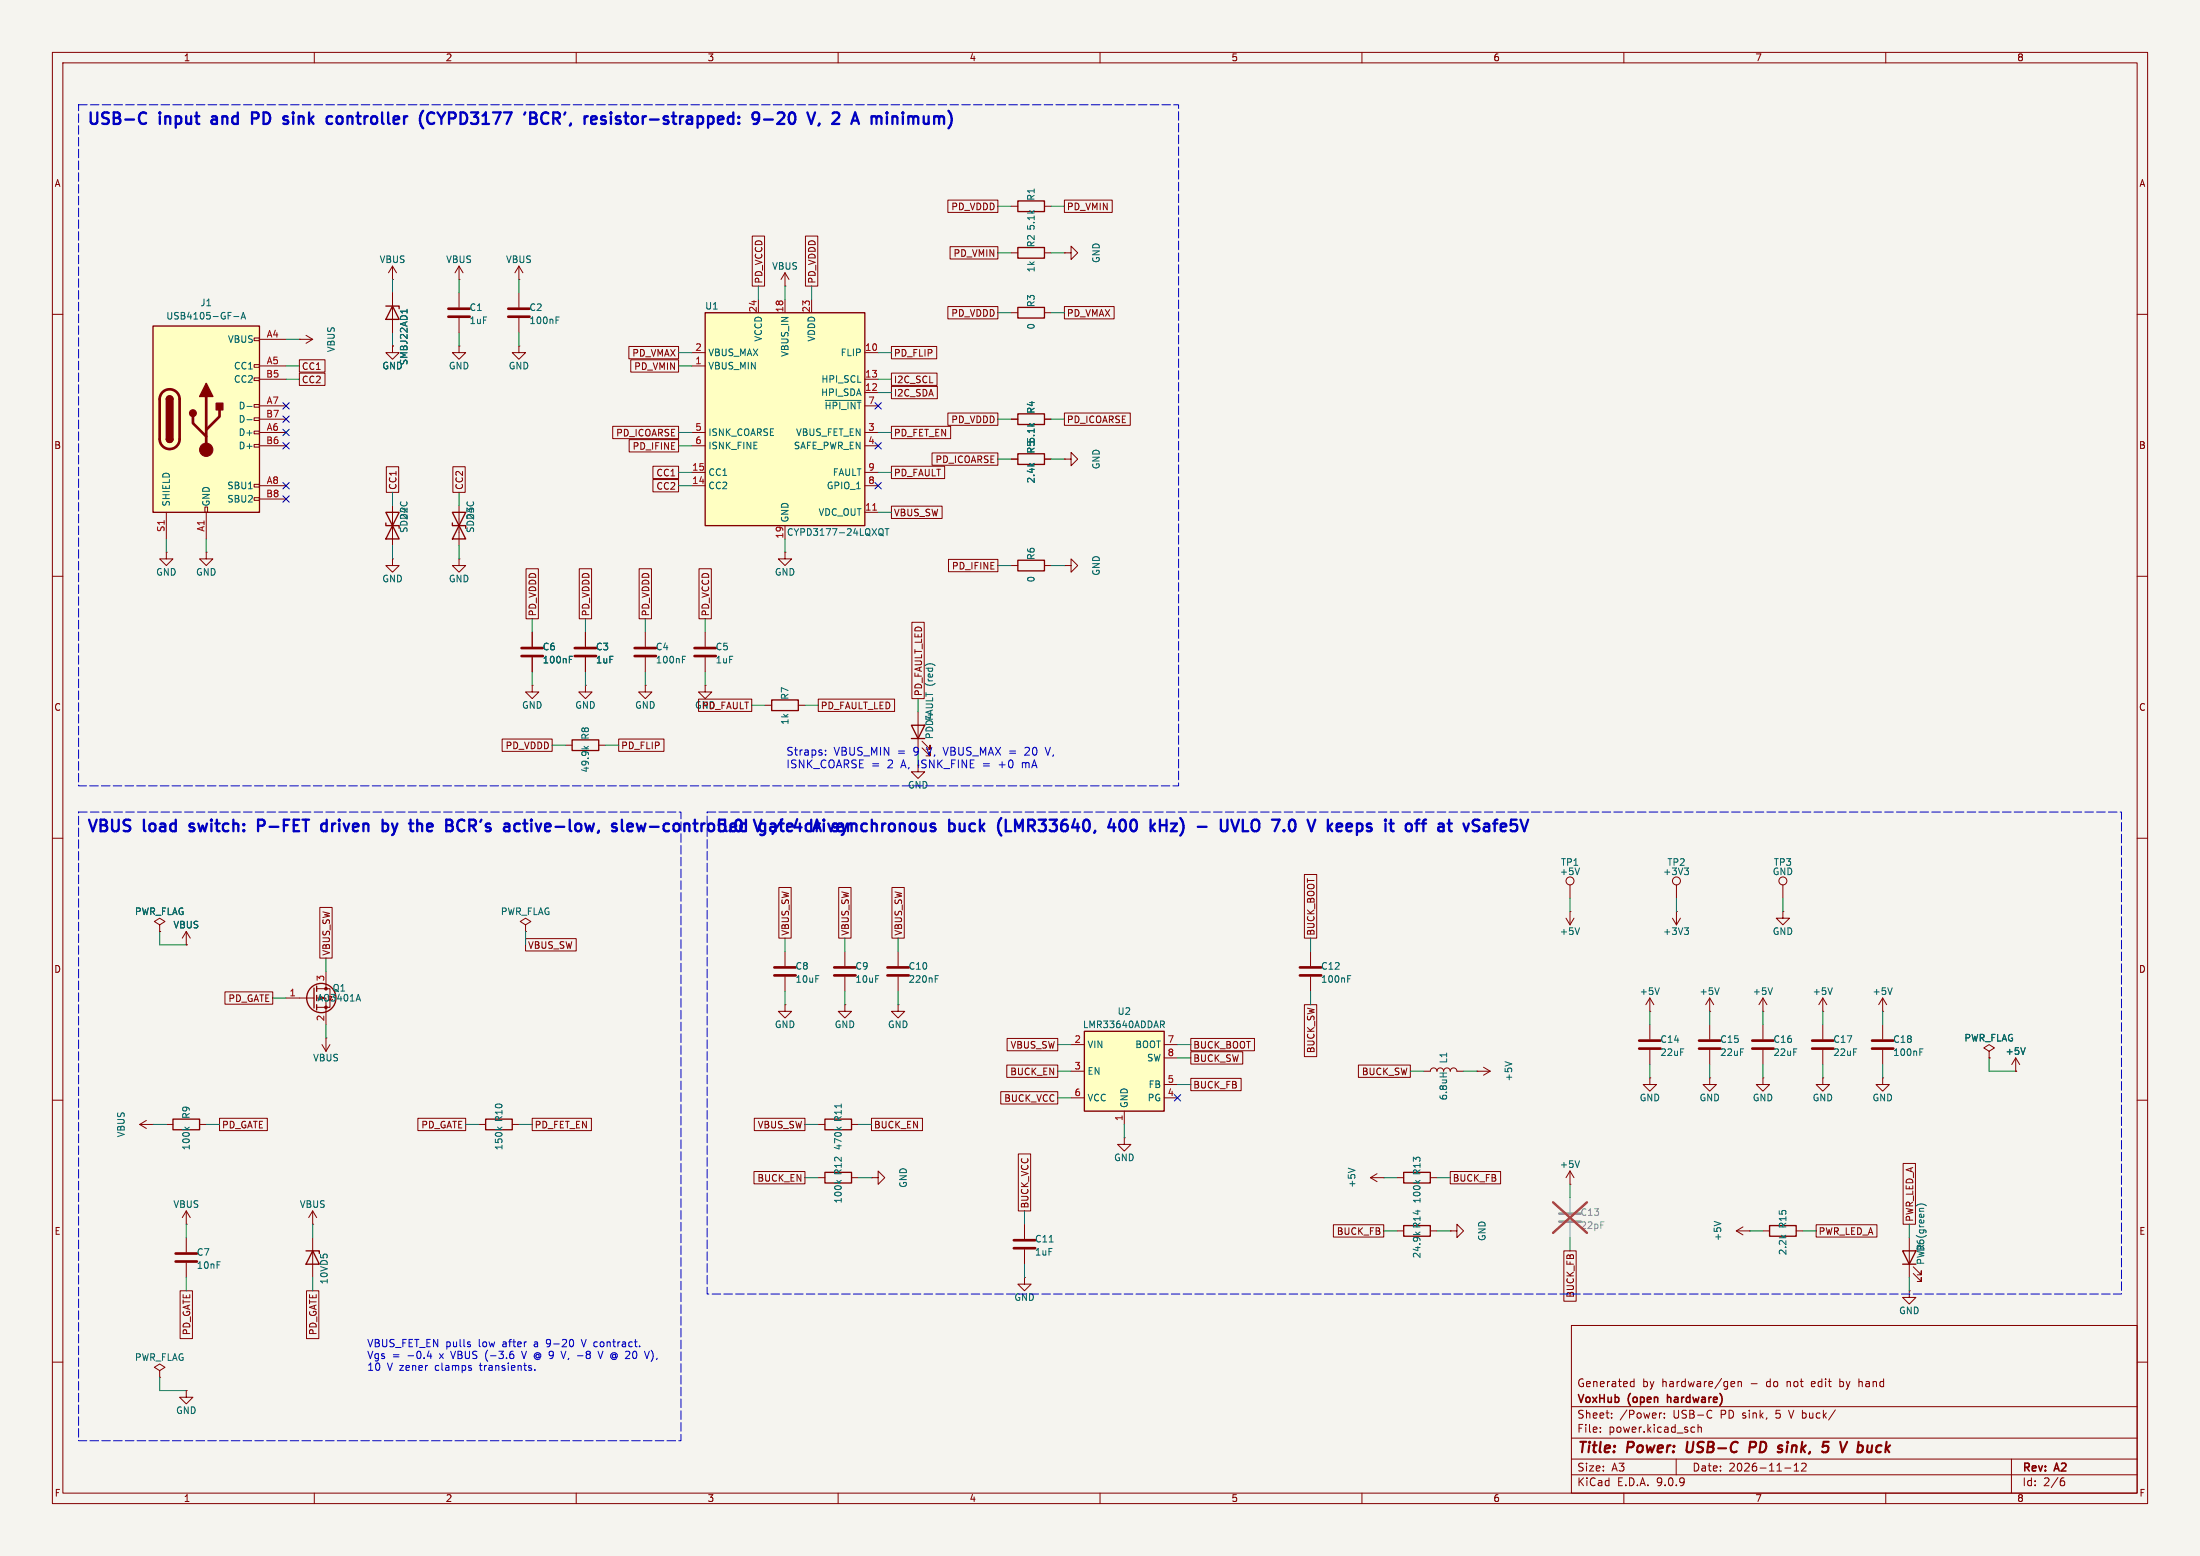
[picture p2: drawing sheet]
<svg xmlns="http://www.w3.org/2000/svg" width="420mm" height="297mm" viewBox="0 0 420 297" stroke-linecap="round" stroke-linejoin="round" font-family="sans-serif">
<path d="M0 0h420v297h-420z" fill="#f5f4ef" stroke="#f5f4ef" stroke-width=".19"/>
<g fill="none" stroke="#840000" stroke-width=".19">
<path d="M10 10h400v277h-400zM12 12h396v273h-396zM60 10v2M110 10v2M160 10v2M210 10v2M260 10v2M310 10v2M360 10v2M10 60h2M408 60h2M74.9 96.5v7.6"/>
<path d="M10 110h2M408 110h2M10 160h2M408 160h2M10 210h2M408 210h2M300 253h108v32h-108zM10 260h2M300 278.5h108M300 274.5h108M300 268.5h108M305.5 273.2v.2"/>
<path d="M305.5 272.5v.1M307.7 270.5v.2M307.7 269.8v.1M311.4 264.6h.5M311.4 263.8h.5M311.9 263.2v1.5M317.2 269.7l-.3 .1-.1 .2M317.7 270.5v.2M317.7 269.8v.1M320 278.5v3M323.1 272.4l.4 .1M323.5 273.3l-.4 .1"/>
<path d="M324.2 272.5l.2-.1 .3 .1 .1 .9M324.2 271.9v1.5M326.8 270.5l-.3 .2M330.7 263.7l.4 .1 .1 .2-.8 .2M331.1 264.6l-.4 .1M331.8 263.8l.2-.1 .4 .1v.9M331.8 263.7v1M341.4 269.2l.5 1.5M342.5 279.7l.4-.4v1.5M344.2 279.3l-.3 .1M344.5 279.3l.3 .3-.1 .3-.8 .9h.9M351.2 263.2v1.5"/>
<path d="M351.2 264.6l.2 .1M351.4 263.7l-.2 .1M354.9 263.2v1.5M355.1 263.7l-.2 .1M384 278.5v6.5M408 260h2M60 285v2M110 285v2M160 285v2M210 285v2M260 285v2M300 281.5h108"/>
<path d="M310 285v2M340.7 280.2h1.2M342.5 280.8h.9M360 285v2M393.6 282.7h.4l.2 .2-.1 .5-.5 .2M394 282.1l-.4 .1"/>
</g>
<path d="M322.2 275.2l-.2 1.6 .3 .4M334.9 275.2h-.7l-.3 2M335 276.2l-1 .1M341.2 275.9l-.2 1.3M354.6 277.1l.5 .1M354.8 275.2l-.2 2M354.9 275.9l-.2 .1" fill="none" stroke="#840000" stroke-width=".4"/>
<path d="M318.3 266.2v1.5M318.4 266.8h-.1" fill="none" stroke="#840000" stroke-width=".3"/>
<path d="M73.7 97.8h2.5l-2.5 5.1h2.5zM73.7 99.8v.5h2.5v.5" fill="none" stroke="#840000" stroke-width=".25"/>
<path d="M134.6 59.7h30.5v40.6h-30.5z" fill="#ffffc2"/>
<g fill="none" stroke="#840000" stroke-width=".25">
<path d="M194.3 38.4h5.1v2h-5.1zM73.7 58.4h2.5v.5M74.9 58.4l1.3 2.6h-2.5zM134.6 59.7h30.5v40.6h-30.5zM194.3 47.2h5.1v2.1h-5.1zM194.3 58.7h5.1v2h-5.1zM194.3 79h5.1v2h-5.1zM86.4 97.8h2.5l-2.5 5.1h2.5zM86.4 99.8v.5h2.5v.5M194.3 86.6h5.1v2h-5.1zM194.3 106.9h5.1v2.1h-5.1zM147.3 133.6h5.1v2h-5.1z"/>
<path d="M109.2 141.2h5.1v2.1h-5.1zM59.9 188.6v3.8M60.5 188.2v1M60.5 191.8v1M33 213.6h5.1v2h-5.1zM92.7 213.6h5.1v2h-5.1zM157.5 213.6h5.1v2h-5.1zM58.4 238.8h2.6v.5M59.7 238.8l1.3 2.5h-2.6zM157.5 223.8h5.1v2h-5.1z"/>
<circle cx="61.3" cy="190.5" r="2.79"/>
</g>
<g fill="none" stroke="#840000" stroke-width=".19">
<path d="M193 39.4h1.3M199.4 39.4h1.3M74.9 53.3h.1M74.9 50.8l-.7 1.3M74.9 50.8l.8 1.3M74.9 50.8v2.5M74.9 55.9v7.6M87.6 53.3h.1M87.6 50.8l-.7 1.3M87.6 50.8l.8 1.3M87.6 50.8v2.5M87.6 55.9v2.8"/>
<path d="M99.1 53.3h.1M99.1 50.8v2.5M99.1 55.9v2.8M99.1 50.8l-.8 1.3M99.1 50.8l.7 1.3M144.8 57.2v2.5M149.9 54.6h.1M149.9 52.1v2.5M149.9 57.2v2.5M149.9 52.1l-.8 1.2M149.9 52.1l.7 1.2M154.9 57.2v2.5"/>
<path d="M193 48.3h1.3M193 59.7h1.3M199.4 48.3h1.3M199.4 59.7h1.3M203.2 48.3h1.3v-1.3l1.2 1.3-1.2 1.2v-1.2M203.2 48.3h.1M57.1 64.8h.1M57.1 64.8h2.6M58.4 64l1.3 .8M59.7 64.8l-1.3 .7M74.9 66v1.3h1.3l-1.3 1.3-1.2-1.3h1.2M74.9 66h.1"/>
<path d="M87.6 66v1.3h1.3l-1.3 1.3-1.2-1.3h1.2M87.6 66h.1M87.6 60.7v2.8M99.1 66v1.3h1.2l-1.2 1.3-1.3-1.3h1.3M99.1 66h.1M99.1 60.7v2.8M132.1 67.3h2.5M132.1 69.9h2.5M165.1 67.3h2.5M165.1 72.4h2.5M165.1 74.9h2.5M165.1 77.5h2.5"/>
<path d="M87.6 96.5v7.6M132.1 82.6h2.5M132.1 85.1h2.5M132.1 90.2h2.5M132.1 92.7h2.5M165.1 82.6h2.5M165.1 85.1h2.5M165.1 90.2h2.5M165.1 92.7h2.5M165.1 97.8h2.5M193 87.6h1.3M193 80h1.3"/>
<path d="M199.4 87.6h1.3M199.4 80h1.3M203.2 87.6h1.3v-1.2l1.2 1.2-1.2 1.3v-1.3M203.2 87.6h.1M39.4 105.4v1.3h1.2l-1.2 1.3-1.3-1.3h1.3M39.4 105.4h.1M74.9 106.7v1.3h1.3l-1.3 1.2-1.2-1.2h1.2M74.9 106.7h.1M87.6 106.7v1.3h1.3l-1.3 1.2-1.2-1.2h1.2M87.6 106.7h.1M149.9 105.4v1.3h1.2l-1.2 1.3-1.3-1.3h1.3M149.9 105.4h.1"/>
<path d="M149.9 100.3v2.6M193 108h1.3M199.4 108h1.3M203.2 108h1.3v-1.3l1.2 1.3-1.2 1.2v-1.2M203.2 108h.1M101.6 130.8v1.3h1.3l-1.3 1.3-1.3-1.3h1.3M101.6 130.8h.1M101.6 120.7v2.7M101.6 125.5v2.8M111.8 130.8v1.3h1.2l-1.2 1.3-1.3-1.3h1.3M111.8 130.8h.1M111.8 120.7v2.7"/>
<path d="M111.8 125.5v2.8M123.2 130.8v1.3h1.3l-1.3 1.3-1.3-1.3h1.3M123.2 130.8h.1M123.2 120.7v2.7M123.2 125.5v2.8M134.6 130.8v1.3h1.3l-1.3 1.3-1.3-1.3h1.3M134.6 130.8h.1M134.6 120.7v2.7M134.6 125.5v2.8M146 134.6h1.3M152.4 134.6h1.3M107.9 142.2h1.3"/>
<path d="M114.3 142.2h1.3M175.3 146.1v1.2h1.2l-1.2 1.3-1.3-1.3h1.3M30.5 176.5l1-.6-1-.6-1 .6 1 .6v1.3M30.5 177.8h.1M35.6 177.8l-.8 1.3M35.6 177.8l.7 1.3M35.6 177.8v2.5M100.3 176.5l1-.6-1-.6-1 .6 1 .6v1.3M100.3 177.8h.1M35.6 180.3h.1M54.6 190.5h5.3M60.5 188.7h2.5v3.6h-2.5"/>
<path d="M60.5 190.5h1.7v5.1M61.5 199.4l.7 1.3M62.2 198.1h.1M62.2 185.4v3.3M62.2 198.1v2.6M63 199.4l-.8 1.3M326.4 193h.1M326.4 190.5v2.5M326.4 195.6v2.8M326.4 190.5l-.8 1.3M326.4 190.5l.8 1.3M336.5 193h.1"/>
<path d="M336.5 190.5l-.7 1.3M336.5 190.5l.8 1.3M336.5 190.5v2.5M26.7 214.6h2.5M26.7 214.6l1.2 .8M27.9 213.9l-1.2 .7M29.2 214.6h.1M31.7 214.6h1.3M38.1 214.6h1.3M91.4 214.6h1.3M97.8 214.6h1.3M156.2 214.6h1.3"/>
<path d="M162.6 214.6h1.2M326.4 205.7v1.3h1.3l-1.3 1.3-1.3-1.3h1.3M326.4 205.7h.1M326.4 200.4v2.8M359.4 205.7v1.3h1.3l-1.3 1.3-1.3-1.3h1.3M359.4 205.7h.1M35.6 236.2v2.8M59.7 233.7h.1M59.7 231.1v2.6M59.7 236.2v7.6M59.7 231.1l-.8 1.3M59.7 231.1l.8 1.3"/>
<path d="M156.2 224.8h1.3M162.6 224.8h1.2M35.6 241v2.8M35.6 265.4v1.3h1.2l-1.2 1.3-1.3-1.3h1.3M35.6 265.4h.1"/>
</g>
<g fill="none" stroke="#006464" stroke-width=".19">
<path d="M106.2 61.1h.4M106.2 60.5h.6M157.5 76.4h6.9M168 101.9l.7 .4M168.1 100.9a.43 .43 0 0 1 .5 .4v.5a.43 .43 0 0 1-.5 .4M169 100.9h.7M169.3 100.9v1.3M108.7 125.9h.4M108.7 125.3h.6M130.3 125.9h.4M130.3 125.3h.6M111.5 142.5l.5 .4"/>
<path d="M112.3 142.5l-.4 .3M68.4 189.8l.4 1.3M328.2 188.5l-.4 1.3M338.4 188.5l-.5 1.3M35.3 215.1l.5 .5M36.1 215.1l-.4 .4M95 215.1l.5 .5M95.8 215.1l-.5 .4M159.8 215.1l.4 .5M160.6 210.7v.8M160.6 215.1l-.5 .4M159.8 225.3l.4 .5"/>
<path d="M160.6 225.3l-.5 .4"/>
</g>
<path d="M166.6 97.4h.7" fill="none" stroke="#a90000" stroke-width=".19"/>
<g fill="none" stroke="#840000" stroke-width=".51">
<path d="M85.6 58.9h4.1M97 58.9h4.1M85.6 60.5h4.1M97 60.5h4.1M99.6 123.7h4M99.6 125.2h4M109.7 123.7h4.1M109.7 125.2h4.1M121.2 123.7h4M121.2 125.2h4M132.6 123.7h4.1M132.6 125.2h4.1"/>
<path d="M324.4 198.6h4M324.4 200.2h4M33.5 239.3h4.1M33.5 240.8h4.1"/>
</g>
<g fill="#840000" stroke="#840000" stroke-width=".19">
<circle cx="62.2" cy="188.7" r=".25"/>
<circle cx="62.2" cy="192.3" r=".25"/>
</g>
<path d="M29.2 62.2h20.3v35.6h-20.3z" fill="#ffffc2"/>
<g fill="none" stroke="#840000" stroke-width=".19">
<path d="M48.5 64.5h1v.5h-1zM48.5 69.6h1v.5h-1zM48.5 72.1h1v.5h-1zM48.5 77.2h1v.5h-1zM48.5 79.8h1v.5h-1zM49.5 64.8h5.1M49.5 69.9h5.1M49.5 72.4h5.1M49.5 77.5h5.1M31.7 97.8v5.1M39.1 96.8h.5v1h-.5zM39.4 97.8v5.1"/>
<path d="M48.5 82.3h1v.5h-1zM48.5 84.8h1v.5h-1zM48.5 92.5h1v.5h-1zM48.5 95h1v.5h-1zM49.5 80h5.1M49.5 82.6h5.1M49.5 85.1h5.1M49.5 92.7h5.1M49.5 95.3h5.1M31.7 105.4v1.3h1.3l-1.3 1.3-1.2-1.3h1.2M31.7 105.4h.1M175.3 135.9v7.6"/>
<path d="M176 142.7l1.5 1.6v-.8v.8h-.7M176 141.5l1.5 1.5v-.8v.8h-.7M299 175.3l.7 1.2M299.7 174h.1M299.7 174v2.5M300.5 175.3l-.8 1.2M340.4 174v1.3h1.2l-1.2 1.2-1.3-1.2h1.3M340.4 174h.1M340.4 168.9v2.6M149.9 191.8v1.2h1.2l-1.2 1.3-1.3-1.3h1.3M149.9 191.8h.1M149.9 181.6v2.8"/>
<path d="M149.9 186.4v2.8M161.3 191.8v1.2h1.3l-1.3 1.3-1.3-1.3h1.3M161.3 191.8h.1M161.3 181.6v2.8M161.3 186.4v2.8M171.4 191.8v1.2h1.3l-1.3 1.3-1.2-1.3h1.2M171.4 191.8h.1M250.2 181.6v2.8M250.2 186.4v2.8M359.4 193h.1M359.4 190.5l-.8 1.3M359.4 190.5l.8 1.3"/>
<path d="M359.4 190.5v2.5M359.4 195.6v2.8M214.6 217.2v1.2h1.3l-1.3 1.3-1.2-1.3h1.2M214.6 217.2h.1M271.8 204.5h1.2a.64 .64 0 0 1 .7-.7 .64 .64 0 0 1 .6 .7 .64 .64 0 0 1 .7-.7 .64 .64 0 0 1 .6 .7 .64 .64 0 0 1 .6-.7 .64 .64 0 0 1 .7 .7 .64 .64 0 0 1 .6-.7 .64 .64 0 0 1 .6 .7h1.3M281.9 204.5h.1M281.9 204.5h2.6M283.2 203.7l1.3 .8M284.5 204.5l-1.3 .7M359.4 200.4v2.8M379.7 200.7l1-.7-1-.6-1 .6 1 .7v1.2M379.7 201.9h.1"/>
<path d="M384.8 204.5h.1M384.8 201.9l-.8 1.3M384.8 201.9l.8 1.3M384.8 201.9v2.6M35.6 233.7h.1M35.6 231.1l-.8 1.3M35.6 231.1l.7 1.3M35.6 231.1v2.6M261.6 224.8h2.6M261.6 224.8l1.3 .8M262.9 224l-1.3 .8M264.2 224.8h.1"/>
<path d="M266.7 224.8h1.3M266.7 234.9h1.3M273 224.8h1.3M273 234.9h1.3M30.5 261.6l1-.6-1-.7-1 .7 1 .6v1.3M30.5 262.9h.1"/>
<circle cx="340.4" cy="168.1" r=".76"/>
</g>
<path d="M29.2 62.2h20.3v35.6h-20.3zM31.7 76.2a.64 .64 0 0 1 .7-.6 .64 .64 0 0 1 .6 .6M31.7 83.8a.64 .64 0 0 0 .7 .7 .64 .64 0 0 0 .6-.7M174 138.4h2.5l-1.2 2.6zM174 141h2.5M268 223.8h5v2h-5zM268 233.9h5v2.1h-5z" fill="none" stroke="#840000" stroke-width=".25"/>
<path d="M31 74.9a1.9 1.9 0 0 1 2.1-.5 1.9 1.9 0 0 1 1.2 1.8v7.6a1.91 1.91 0 0 1-1.9 1.9 1.91 1.91 0 0 1-1.9-1.9v-7.7l.2-.7zM36.8 79.5v1.3l2.6 2.5M39.4 75.7v10.2M41.9 78.2v1.3l-2.5 2.5M147.8 184.7h4.1M147.8 186.2h4.1M159.3 184.7h4M159.3 186.2h4M248.2 184.7h4M248.2 186.2h4M357.4 198.6h4M357.4 200.2h4" fill="none" stroke="#840000" stroke-width=".51"/>
<g fill="#840000" stroke="#840000" stroke-width=".25">
<path d="M31.7 76.2h1.3v7.6h-1.3z"/>
<path d="M31.9 75.8a.64 .64 0 0 1 .7-.2 .64 .64 0 0 1 .4 .6h-1.3z"/>
<path d="M31.7 83.8h1.3a.64 .64 0 0 1-.6 .7 .64 .64 0 0 1-.7-.7z"/>
<path d="M39.4 73.2l1.2 2.5h-2.5z"/>
<path d="M41.3 77h1.2v1.2h-1.2z"/>
<circle cx="36.8" cy="78.9" r=".63"/>
</g>
<circle cx="39.4" cy="85.9" r="1.27" fill="#840000" stroke="#840000" stroke-width=".19"/>
<g fill="none" stroke="#006464" stroke-width=".19">
<path d="M44.6 60.4h1M46 60.9l.4-1.3 .5 1.3M46.1 60.5h.6M47.1 77.6h1M47.1 80.1h1M301.5 177.1l-.4 1.3M257.3 186.8h.4M257.3 186.2h.6M361.2 188.5l-.4 1.3M386.6 200l-.4 1.2M274.9 204.8h1.3M275.5 204.8v.7"/>
<path d="M287.3 202.7l1.3 .4M366.5 200.8h.4M366.5 200.2h.6M257.4 223l1.3 .4M270.2 225.3l.5 .5M270.2 235.2l.5 .4M271.1 225.3l-.5 .4M271.1 235.2l-.5 .3"/>
</g>
<path d="M297.7 231.6h4.1M297.7 233.2h4.1" fill="none" stroke="#9c9b98" stroke-width=".51"/>
<path d="M299.7 228.6v2.8M299.7 233.4v2.8" fill="none" stroke="#9c9b98" stroke-width=".19"/>
<path d="M296.5 229.5l6.5 5.8M303 229.5l-6.5 5.8" fill="none" stroke="#e12e31" stroke-width=".46"/>
<path d="M207 196.9h15.2v15.2h-15.2z" fill="#ffffc2"/>
<path d="M207 196.9h15.2v15.2h-15.2zM337.8 233.9h5.1v2.1h-5.1zM363.2 238.8h2.6l-1.3 2.5zM363.2 241.3h2.6" fill="none" stroke="#840000" stroke-width=".25"/>
<g fill="none" stroke="#840000" stroke-width=".19">
<path d="M181 38.2h9.5v2.3h-9.5zM203.2 38.2h9.1v2.3h-9.1zM74.9 55.9v2.5M143.6 45.1h2.4v9.5h-2.4zM153.8 45.1h2.3v9.5h-2.3zM181 58.5h9.5v2.4h-9.5zM181.4 47.1h9.1v2.3h-9.1zM203.2 58.5h9.5v2.4h-9.5zM57.1 71.2h4.9v2.4h-4.9zM57.1 68.7h4.9v2.3h-4.9zM74.9 66h.1M74.9 61v2.5"/>
<path d="M120.1 66.1h9.4v2.4h-9.4zM120.4 68.7h9.1v2.3h-9.1zM170.2 66.1h8.6v2.4h-8.6zM170.2 71.2h8.7v2.4h-8.7zM170.2 73.8h8.7v2.3h-8.7zM181 78.8h9.5v2.4h-9.5zM203.2 78.8h12.6v2.4h-12.6zM73.8 89.1h2.3v4.9h-2.3zM86.5 89.1h2.3v4.9h-2.3zM117 81.4h12.5v2.3h-12.5zM120.1 83.9h9.4v2.4h-9.4zM124.6 89h4.9v2.3h-4.9z"/>
<path d="M124.6 91.5h4.9v2.4h-4.9zM170.2 96.6h9.7v2.4h-9.7zM170.2 89h10.1v2.3h-10.1zM170.2 81.4h11.3v2.3h-11.3zM177.9 86.5h12.6v2.3h-12.6zM193 87.6h1.3M193 80h1.3M199.4 87.6h1.3M199.4 80h1.3M100.4 108.6h2.4v9.5h-2.4zM110.6 108.6h2.3v9.5h-2.3zM122 108.6h2.4v9.5h-2.4z"/>
<path d="M133.4 108.6h2.4v9.5h-2.4zM174.1 118.8h2.3v14.6h-2.3zM181.1 106.8h9.4v2.3h-9.4zM101.6 120.7v2.7M101.6 125.5v2.8M111.8 120.7v2.7M111.8 125.5v2.8M133.4 133.4h10.1v2.4h-10.1zM156.2 133.4h14.6v2.4h-14.6zM95.9 141.1h9.5v2.3h-9.5zM118.1 141.1h8.7v2.3h-8.7zM30.5 177.8h.1"/>
<path d="M61.1 173.2h2.3v9.7h-2.3zM100.3 179.2h9.7v2.3h-9.7zM148.7 169.4h2.3v9.7h-2.3zM160.1 169.4h2.4v9.7h-2.4zM170.3 169.4h2.3v9.7h-2.3zM249 166.9h2.4v12.2h-2.4zM299.7 168.9v2.6M319.3 175.3l.7 1.2M320 174h.1M320 168.9v2.6M320 174v2.5M320.8 175.3l-.8 1.2"/>
<path d="M35.6 180.3h.1M42.9 189.3h9.2v2.4h-9.2zM171.4 181.6v2.8M171.4 186.4v2.8M192.3 198.2h9.6v2.4h-9.6zM204.5 199.4h2.5M222.2 199.4h2.6M227.3 198.2h12.2v2.4h-12.2zM249 191.8h2.4v9.9h-2.4zM315 193h.1M315 190.5v2.5M315 195.6v2.8"/>
<path d="M315 190.5l-.8 1.3M315 190.5l.7 1.3M336.5 195.6v2.8M348 193h.1M348 190.5v2.5M348 195.6v2.8M348 190.5l-.8 1.3M348 190.5l.7 1.3M41.9 213.5h9.1v2.3h-9.1zM79.8 213.5h9.1v2.3h-9.1zM101.6 213.5h11.3v2.3h-11.3zM144 213.5h9.7v2.3h-9.7z"/>
<path d="M166.4 213.5h9.7v2.3h-9.7zM191 208.4h10.9v2.3h-10.9zM192.2 203.3h9.7v2.3h-9.7zM204.5 204.5h2.5M204.5 209.6h2.5M214.6 212.1v2.5M222.2 209.6h2.6M222.2 201.9h2.6M222.2 207h2.6M227.3 200.8h9.9v2.3h-9.9zM227.3 205.8h9.6v2.4h-9.6zM259.3 203.3h9.9v2.3h-9.9z"/>
<path d="M315 205.7v1.3h1.2l-1.2 1.3-1.3-1.3h1.3M315 205.7h.1M315 200.4v2.8M336.5 205.7v1.3h1.3l-1.3 1.3-1.2-1.3h1.2M336.5 205.7h.1M336.5 200.4v2.8M348 205.7v1.3h1.2l-1.2 1.3-1.3-1.3h1.3M348 205.7h.1M348 200.4v2.8M379.7 201.9h.1M384.8 204.5h.1M143.9 223.6h9.8v2.4h-9.8z"/>
<path d="M166.4 224.8h1.2v-1.3l1.3 1.3-1.3 1.3v-1.3M166.4 224.8h.1M194.4 220.3h2.4v10.8h-2.4zM195.6 233.7v2.8M195.6 238.5v2.8M254.5 233.8h9.7v2.3h-9.7zM276.9 234.9h1.2v-1.2l1.3 1.2-1.3 1.3v-1.3M276.9 234.9h.1M276.9 223.6h9.6v2.4h-9.6zM298.5 238.8h2.4v9.6h-2.4zM299.7 226.1h.1M299.7 223.5v2.6"/>
<path d="M299.7 223.5l-.7 1.3M299.7 223.5l.8 1.3M331.5 234.9h2.5M331.5 234.9l1.2 .8M332.7 234.2l-1.2 .7M334 234.9h.1M336.5 234.9h1.3M342.9 234.9h1.3M346.7 233.8h11.6v2.3h-11.6zM363.3 222.1h2.4v11.6h-2.4zM364.5 236.2v7.6M34.4 246.4h2.3v9.1h-2.3z"/>
<path d="M58.5 246.4h2.4v9.1h-2.4zM195.6 243.8v1.3h1.2l-1.2 1.3-1.3-1.3h1.3M195.6 243.8h.1M364.5 246.4v1.2h1.3l-1.3 1.3-1.3-1.3h1.3M364.5 246.4h.1M365.3 243.1l1.5 1.5v-.8v.8h-.8M365.3 241.8l1.5 1.5v-.7v.7h-.8"/>
<circle cx="299.7" cy="168.1" r=".76"/>
<circle cx="320" cy="168.1" r=".76"/>
</g>
<g fill="none" stroke="#006464" stroke-width=".19">
<path d="M108.7 125.9h.4M108.7 125.3h.6M301.5 165.7l-.4 1.2M321.6 177.1h.7l-.4 .5M321.6 165.7h.7l-.4 .5M322.1 177.6l.2 .2v.3l-.2 .3M322.1 166.2l.2 .2v.3l-.2 .2M178.5 186.8h.5M178.5 186.2h.6M221.6 194.9h.4l.3 .2-.1 .4-.6 .1M221.9 195.6l.4 .6M316.8 188.5l-.4 1.3"/>
<path d="M349.8 188.5l-.4 1.3M386.6 200l-.4 1.2M200.3 237.1h.7M301.5 221.6l-.4 1.2M327.2 233.1l1.3 .5M366.2 229.9a1.48 1.48 0 0 1 1.6 .3"/>
</g>
<path d="M169.4 184.7h4.1M169.4 186.2h4.1M312.9 198.6h4.1M334.5 198.6h4.1M345.9 198.6h4.1M312.9 200.2h4.1M334.5 200.2h4.1M345.9 200.2h4.1M193.5 236.7h4.1M193.5 238.3h4.1" fill="none" stroke="#840000" stroke-width=".51"/>
<g fill="none" stroke="#009600" stroke-width=".19">
<path d="M190.5 39.4h2.5M200.7 39.4h2.5M74.9 53.3v2.6M87.6 53.3v2.6M99.1 53.3v2.6M144.8 54.6v2.6M149.9 54.6v2.6M154.9 54.6v2.6M190.5 48.3h2.5M190.5 59.7h2.5M200.7 48.3h2.5M200.7 59.7h2.5"/>
<path d="M54.6 72.4h2.5M54.6 69.9h2.5M54.6 64.8h2.5M74.9 63.5v2.5M87.6 63.5v2.5M99.1 63.5v2.5M129.5 67.3h2.6M129.5 69.9h2.6M167.6 74.9h2.6M167.6 72.4h2.6M167.6 67.3h2.6M74.9 94v2.5"/>
<path d="M87.6 94v2.5M129.5 92.7h2.6M129.5 82.6h2.6M129.5 85.1h2.6M129.5 90.2h2.6M167.6 82.6h2.6M167.6 90.2h2.6M167.6 97.8h2.6M190.5 87.6h2.5M190.5 80h2.5M200.7 87.6h2.5M200.7 80h2.5"/>
<path d="M31.7 102.9v2.5M39.4 102.9v2.5M74.9 104.1v2.6M87.6 104.1v2.6M101.6 118.1v2.6M111.8 118.1v2.6M123.2 118.1v2.6M134.6 118.1v2.6M149.9 102.9v2.5M190.5 108h2.5M200.7 108h2.5M101.6 128.3v2.5"/>
<path d="M111.8 128.3v2.5M123.2 128.3v2.5M134.6 128.3v2.5M143.5 134.6h2.5M153.7 134.6h2.5M175.3 133.4v2.5M105.4 142.2h2.5M115.6 142.2h2.5M175.3 143.5v2.6M30.5 177.8v2.5h5.1M100.3 177.8v2.5M149.9 179.1v2.5"/>
<path d="M161.3 179.1v2.5M171.4 179.1v2.5M250.2 179.1v2.5M299.7 171.5v2.5M320 171.5v2.5M340.4 171.5v2.5M52.1 190.5h2.5M62.2 182.9v2.5M62.2 195.6v2.5M149.9 189.2v2.6M161.3 189.2v2.6M171.4 189.2v2.6"/>
<path d="M201.9 199.4h2.6M224.8 199.4h2.5M250.2 189.2v2.6M315 193v2.6M326.4 193v2.6M336.5 193v2.6M348 193v2.6M359.4 193v2.6M29.2 214.6h2.5M39.4 214.6h2.5M88.9 214.6h2.5M99.1 214.6h2.5"/>
<path d="M153.7 214.6h2.5M163.8 214.6h2.6M201.9 204.5h2.6M201.9 209.6h2.6M214.6 214.6v2.6M224.8 201.9h2.5M224.8 207h2.5M269.2 204.5h2.6M279.4 204.5h2.5M315 203.2v2.5M326.4 203.2v2.5M336.5 203.2v2.5"/>
<path d="M348 203.2v2.5M359.4 203.2v2.5M379.7 201.9v2.6h5.1M35.6 233.7v2.5M59.7 233.7v2.5M153.7 224.8h2.5M163.8 224.8h2.6M195.6 231.1v2.6M264.2 224.8h2.5M264.2 234.9h2.5M274.3 224.8h2.6M274.3 234.9h2.6"/>
<path d="M299.7 226.1v2.5M299.7 236.2v2.6M334 234.9h2.5M344.2 234.9h2.5M364.5 233.7v2.5M35.6 243.8v2.6M59.7 243.8v2.6M195.6 241.3v2.5M364.5 243.8v2.6M30.5 262.9v2.5h5.1"/>
</g>
<g fill="none" stroke="#000084" stroke-width=".19">
<path d="M54 76.9l1.2 1.2M54 79.4l1.2 1.2M55.2 76.9l-1.2 1.2M55.2 79.4l-1.2 1.2M167 76.9l1.2 1.2M168.2 76.9l-1.2 1.2M54 94.6l1.2 1.3M54 92.1l1.2 1.2M54 81.9l1.2 1.3M54 84.5l1.2 1.2M55.2 94.6l-1.2 1.3M55.2 92.1l-1.2 1.2"/>
<path d="M55.2 81.9l-1.2 1.3M55.2 84.5l-1.2 1.2M167 92.1l1.2 1.2M167 84.5l1.2 1.2M168.2 92.1l-1.2 1.2M168.2 84.5l-1.2 1.2M224.2 208.9l1.2 1.3M225.4 208.9l-1.2 1.3"/>
</g>
<g fill="none" stroke="#0000c2" stroke-width=".19">
<path d="M157.6 144v.1M157.6 143.2v.2M195.2 145.6v1M195.2 145.6v.1M195.7 142.7v.1M196.5 143.3l-.9 .8h.9M199.5 142.6l.5 1.5M81.9 257.9l-.3 1h.8M82.2 258.4v.9M89.6 256.6l.2 .2-.2 .3M89.6 256.1l.2 .1M97.6 258.5h.4l.1 .2-.1 .5-.4 .1"/>
<path d="M99.6 257.9l.4 1.4M108 257.9l-.4 1.4M109.3 255.7l.2 .5-.2 .8M111 255.7l.4 1.4M114.2 257.9l.4 1.4 .5-1.4M124.3 257.7l.4 1M124.7 258.9l-.4 1M101.4 261.2v.3M102.1 261.4v.2"/>
</g>
<g fill="none" stroke="#0000c2" stroke-width=".44">
<path d="M27 21.6a.77 .77 0 0 1 .9 .1M27.9 23.4a.77 .77 0 0 1-.9 .2M40.5 22.9l-.1 .2 .1 .5M49.2 21.6l-1.1-.1v2.2M49.2 22.5l-1.1 .1M56 21.5l-.1 .1 .1 .1M65.2 22.3a.6 .6 0 0 0-1 .3v.6a.6 .6 0 0 0 1 .4M82.9 21.7a.88 .88 0 0 0-1.1 0 .88 .88 0 0 0-.3 1 .82 .82 0 0 0 .5 .9 .82 .82 0 0 0 .9-.2M83.5 21.5l.8 1.1M102 21.5a.53 .53 0 0 1 .4 .5 .53 .53 0 0 1-.4 .5 .59 .59 0 0 1 .5 .5 .59 .59 0 0 1-.4 .7h-.9M104.6 21.6a.91 .91 0 0 0-1.1 .1 .91 .91 0 0 0-.2 1 .84 .84 0 0 0 .4 .8 .84 .84 0 0 0 .9 .1M115.1 22.9l.5 .1 .1 .3-.3 .4h-.4"/>
<path d="M115.1 22.2l.5 .1M116.6 21.5v.2M116.6 22.2v1.5M116.6 21.5l-.1 .1 .1 .1M116.6 21.5l.1 .1-.1 .1M144.8 21.7l.1 .2-.1 1.2M144.9 22.4l-.1 .2M145.9 22.8h1.6M148.5 21.7l.3-.2h.5a.6 .6 0 0 1 .3 .9l-1.2 1.3h1.3M159 21.7l.3-.2h.5a.6 .6 0 0 1 .3 .9l-1.3 1.3h1.4M166.4 22.2v1.5M167 22.2h-.3l-.3 .2"/>
<path d="M170.5 22.3l.2-.1 .5 .1 .1 1.4M36.2 158.6l.2 .1M36.3 157.3l-.1 .2 .1 .3M50.3 156.6l-1-.1v2.2M50.3 157.5l-1 .1M62.4 157.3l-.7-.1-.4 .4v.6l.2 .4 .2 .1 .7-.1M62.4 156.5v2.2M74.8 157.2l.6 1.5M75.4 158.7l-.3 .5-.3 .2M75.9 157.2l-.5 1.5M81.8 157.2l-.3 .3v.8l.3 .4M82.6 157.7l-1.1 .2"/>
<path d="M88.2 156.5l.5 .2M88.7 158.4l-.5 .3M89.6 157.6h.8M90.4 156.5h-.8v2.2M99.9 157.2h.8M100.5 158.7h.2M101.4 156.5v.2M101.4 157.2v1.5M101.4 156.5l-.1 .1 .1 .1M101.4 156.5l.1 .1-.1 .1M119.8 157.9l1-.2-.1-.4-.6-.1-.3 .3 .1 1.1 .2 .1 .6-.1M121.6 157.2l.4 1.5 .4-1.1 .4 1.1 .4-1.5"/>
<path d="M147.3 158.7h.5M147.3 157.2h.4M147.3 157.8h.5M149.4 156.4l-1.9 2.8M150.6 157.2l.6 .1 .1 .4-1 .2M151.2 158.6l-.6 .1M152.2 156.4l-.5 1.5h1.3M161.7 157.2l-.5 1.5M183.2 157.2l.1 1.4a.6 .6 0 0 0 .8-.2M184.1 157.2v1.5M193.8 156.5l.7 1.5 .7-1.5M213.7 157.3a.8 .8 0 0 1 .5-.8 .56 .56 0 0 1 .6 .4 1.13 1.13 0 0 1-.6 1.8 .8 .8 0 0 1-.5-.9"/>
<path d="M216.9 156.9a.53 .53 0 0 0-.5-.5 .53 .53 0 0 0-.5 .5 1.13 1.13 0 0 0 .6 1.8l.4-.5M223.5 157.2h1.2l-1.2 1.5h1.2M225.3 156.1l.4 .7 .2 .8M225.9 158l-.2 .9-.4 .6M234.3 156.5v1.7l-.2 .4M235.1 156.5l.7 2.2 .7-2.2M237.3 156.5v2.2M239 156.8a.74 .74 0 0 1 .9-.3 .74 .74 0 0 1 .5 .7v.7a.73 .73 0 0 1-.7 .8 .73 .73 0 0 1-.8-.8zM257.8 157.2l.2 .1 .1 .4-1 .2M258 158.6l-.2 .1M259 158.6l.7 .1M259 157.2v2.2"/>
<path d="M259.7 157.2l-.7 .1M274.6 158.3l.3 .4 .7-.1M274.7 157.3l.2-.1 .6 .1 .1 1.4M275.6 157.7l-.7 .1-.3 .3M279.4 157.2l.5 1.5 .5-1.5M286.6 158.6l.2 .1 .6-.1M286.6 157.3l.6-.1 .2 .1 .1 .4-1 .2"/>
</g>
<path d="M15 20h210v130h-210zM15 155h115v120h-115zM135 155h270v92h-270z" fill="none" stroke="#0000c2" stroke-width=".19" stroke-dasharray="1.6 .6"/>
<g font-size="3.1" fill="#0000c2">
<text x="16.5" y="24">USB-C</text>
<text x="30.6" y="24">input</text>
<text x="41.4" y="24">and</text>
<text x="49.9" y="24">PD</text>
<text x="56.9" y="24">sink</text>
<text x="66.1" y="24">controller</text>
<text x="84.6" y="24">(CYPD3177</text>
<text x="105.5" y="24">'BCR',</text>
<text x="117.8" y="24">resistor-strapped:</text>
<text x="150.9" y="24">9-20</text>
<text x="162.4" y="24">V,</text>
<text x="167.9" y="24">2</text>
<text x="172.6" y="24">A</text>
<text x="177" y="24">minimum)</text>
<text x="16.5" y="158.9">VBUS</text>
<text x="27.5" y="158.9">load</text>
<text x="37.2" y="158.9">switch:</text>
<text x="51.1" y="158.9">P-FET</text>
<text x="64.1" y="158.9">driven</text>
<text x="76.6" y="158.9">by</text>
<text x="82.9" y="158.9">the</text>
<text x="90.5" y="158.9">BCR's</text>
<text x="102.5" y="158.9">active-low,</text>
<text x="124" y="158.9">slew-controlled</text>
<text x="136.5" y="158.9">5.0</text>
<text x="144.3" y="158.9">V</text>
<text x="148.7" y="158.9">/</text>
<text x="153.1" y="158.9">gateA</text>
<text x="153.6" y="158.9">4</text>
<text x="162.7" y="158.9">synchronous</text>
<text x="162.8" y="158.9">driver</text>
<text x="185.7" y="158.9">buck</text>
<text x="195.9" y="158.9">(LMR33640,</text>
<text x="217.9" y="158.9">400</text>
<text x="226.8" y="158.9">kHz)</text>
<text x="236.7" y="158.9">-</text>
<text x="241.9" y="158.9">UVLO</text>
<text x="252.8" y="158.9">7.0</text>
<text x="260.6" y="158.9">V</text>
<text x="265" y="158.9">keeps</text>
<text x="276.9" y="158.9">it</text>
<text x="281.7" y="158.9">off</text>
<text x="288.8" y="158.9">at</text>
</g>
<g font-size="2.8" fill="#840000">
<text x="301" y="277.9">Title:</text>
<text x="310.6" y="277.9">Power:</text>
<text x="322.8" y="277.9">USB-C</text>
<text x="335.6" y="277.9">PD</text>
<text x="341.9" y="277.9">sink,</text>
<text x="351.2" y="277.9">5</text>
<text x="355.4" y="277.9">V buck</text>
</g>
<g font-size="2.1" fill="#0000c2">
<text x="150" y="144.3">Straps:</text>
<text x="150" y="146.8">ISNK_COARSE =</text>
<text x="159.2" y="144.3">VBUS_MIN</text>
<text x="169.5" y="146.8">2</text>
<text x="171.4" y="144.3">=</text>
<text x="172.2" y="146.8">A, ISNK_FINE</text>
<text x="174.5" y="144.3">9</text>
<text x="177.3" y="144.3">V, VBUS_MAX =</text>
<text x="188.1" y="146.8">=</text>
<text x="191.2" y="146.8">+0</text>
<text x="195.8" y="146.8">mA</text>
<text x="196.4" y="144.3">20</text>
<text x="200.5" y="144.3">V,</text>
</g>
<g font-size="2.1" fill="#840000">
<text x="301" y="268.2">VoxHub</text>
<text x="301" y="265">Generated</text>
<text x="310.9" y="268.2">(open</text>
<text x="313.5" y="265">by</text>
<text x="317.3" y="265">hardware/gen</text>
<text x="319" y="268.2">hardware)</text>
<text x="334.3" y="265">-</text>
<text x="337.5" y="265">do</text>
<text x="341.5" y="265">not</text>
<text x="346.4" y="265">edit</text>
<text x="351.9" y="265">by</text>
<text x="355.7" y="265">hand</text>
<text x="301" y="273.7">File:</text>
<text x="301" y="271">Sheet:</text>
<text x="307.1" y="273.7">power.kicad_sch</text>
<text x="309.2" y="271">/Power:</text>
<text x="319.4" y="271">USB-C</text>
<text x="328.6" y="271">PD sink,</text>
<text x="339.4" y="271">5</text>
<text x="342.1" y="271">V buck/</text>
<text x="301" y="281.1">Size:</text>
<text x="307.6" y="281.1">A3</text>
<text x="323" y="281.1">Date:</text>
<text x="330" y="281.1">2026-11-12</text>
<text x="386" y="281.3">Rev:</text>
<text x="392.4" y="281.3">A2</text>
<text x="301" y="283.9">KiCad</text>
<text x="308.7" y="283.9">E.D.A.</text>
<text x="316.3" y="283.9">9.0.9</text>
<text x="386" y="283.9">Id:</text>
<text x="390.1" y="283.9">2/6</text>
</g>
<g font-size="1.9" fill="#0000c2">
<text x="70" y="257.2">VBUS_FET_EN pulls</text>
<text x="91.4" y="257.2">low</text>
<text x="96.1" y="257.2">after</text>
<text x="102.3" y="257.2">a</text>
<text x="104.8" y="257.2">9-20</text>
<text x="111.8" y="257.2">V contract.</text>
<text x="70" y="259.5">Vgs</text>
<text x="70" y="261.7">10</text>
<text x="73.9" y="261.7">V zener</text>
<text x="74.8" y="259.5">=</text>
<text x="77.8" y="259.5">-0.4</text>
<text x="83.3" y="261.7">clamps</text>
<text x="84.1" y="259.5">x</text>
<text x="86.5" y="259.5">VBUS (-3.6</text>
<text x="92" y="261.7">transients.</text>
<text x="100.4" y="259.5">V @ 9</text>
<text x="108.5" y="259.5">V, -8</text>
<text x="115.9" y="259.5">V @ 20</text>
<text x="125.3" y="259.5">V),</text>
</g>
<g font-size="1.8" fill="#840000">
<text x="35" y="11.9">1</text>
<text x="85" y="11.9">2</text>
<text x="135" y="11.9">3</text>
<text x="185" y="11.9">4</text>
<text x="235" y="11.9">5</text>
<text x="285" y="11.9">6</text>
<text x="335" y="11.9">7</text>
<text x="385" y="11.9">8</text>
<text x="10.3" y="35.9">A</text>
<text x="408.3" y="35.9">A</text>
<text x="181.5" y="40.3">PD_VDDD</text>
<text x="203.6" y="40.3">PD_VMIN</text>
<text x="181.9" y="49.2">PD_VMIN</text>
<text x="145.7" y="54.2" transform="rotate(-90 145.7 54.2)">PD_VCCD</text>
<text x="155.9" y="54.2" transform="rotate(-90 155.9 54.2)">PD_VDDD</text>
<text x="181.5" y="60.6">PD_VDDD</text>
<text x="203.6" y="60.6">PD_VMAX</text>
<text x="57.5" y="70.8">CC1</text>
<text x="120.6" y="68.3">PD_VMAX</text>
<text x="121" y="70.8">PD_VMIN</text>
<text x="170.6" y="68.3">PD_FLIP</text>
<text x="57.5" y="73.3">CC2</text>
<text x="170.6" y="73.3">I2C_SCL</text>
<text x="170.6" y="75.9">I2C_SDA</text>
<text x="117.5" y="83.5">PD_ICOARSE</text>
<text x="170.6" y="83.5">PD_FET_EN</text>
<text x="181.5" y="81">PD_VDDD</text>
<text x="203.6" y="81">PD_ICOARSE</text>
<text x="10.3" y="85.9">B</text>
<text x="120.7" y="86">PD_IFINE</text>
<text x="178.5" y="88.6">PD_ICOARSE</text>
<text x="408.2" y="85.9">B</text>
<text x="75.9" y="93.6" transform="rotate(-90 75.9 93.6)">CC1</text>
<text x="88.6" y="93.6" transform="rotate(-90 88.6 93.6)">CC2</text>
<text x="125.2" y="91.1">CC1</text>
<text x="125.2" y="93.7">CC2</text>
<text x="170.6" y="91.1">PD_FAULT</text>
<text x="170.6" y="98.7">VBUS_SW</text>
<text x="181.6" y="108.9">PD_IFINE</text>
<text x="102.6" y="117.7" transform="rotate(-90 102.6 117.7)">PD_VDDD</text>
<text x="112.7" y="117.7" transform="rotate(-90 112.7 117.7)">PD_VDDD</text>
<text x="124.1" y="117.7" transform="rotate(-90 124.1 117.7)">PD_VDDD</text>
<text x="135.6" y="117.7" transform="rotate(-90 135.6 117.7)">PD_VCCD</text>
<text x="10.3" y="135.9">C</text>
<text x="132.6" y="135.5">GND</text>
<text x="133.9" y="135.6">PD_FAULT</text>
<text x="156.6" y="135.6">PD_FAULT_LED</text>
<text x="176.2" y="133" transform="rotate(-90 176.2 133)">PD_FAULT_LED</text>
<text x="408.2" y="135.9">C</text>
<text x="96.4" y="143.2">PD_VDDD</text>
<text x="118.5" y="143.2">PD_FLIP</text>
<text x="150.8" y="178.7" transform="rotate(-90 150.8 178.7)">VBUS_SW</text>
<text x="162.2" y="178.7" transform="rotate(-90 162.2 178.7)">VBUS_SW</text>
<text x="172.4" y="178.7" transform="rotate(-90 172.4 178.7)">VBUS_SW</text>
<text x="251.1" y="178.7" transform="rotate(-90 251.1 178.7)">BUCK_BOOT</text>
<text x="10.3" y="185.9">D</text>
<text x="63.2" y="182.5" transform="rotate(-90 63.2 182.5)">VBUS_SW</text>
<text x="100.7" y="181.3">VBUS_SW</text>
<text x="408.2" y="185.9">D</text>
<text x="43.5" y="191.5">PD_GATE</text>
<text x="192.8" y="200.3">VBUS_SW</text>
<text x="227.7" y="200.3">BUCK_BOOT</text>
<text x="227.7" y="202.9">BUCK_SW</text>
<text x="251.1" y="201.1" transform="rotate(-90 251.1 201.1)">BUCK_SW</text>
<text x="192.8" y="205.4">BUCK_EN</text>
<text x="227.7" y="208">BUCK_FB</text>
<text x="259.9" y="205.4">BUCK_SW</text>
<text x="42.3" y="215.6">PD_GATE</text>
<text x="80.3" y="215.6">PD_GATE</text>
<text x="102" y="215.6">PD_FET_EN</text>
<text x="144.6" y="215.6">VBUS_SW</text>
<text x="166.8" y="215.6">BUCK_EN</text>
<text x="191.6" y="210.5">BUCK_VCC</text>
<text x="144.5" y="225.7">BUCK_EN</text>
<text x="277.2" y="225.7">BUCK_FB</text>
<text x="196.5" y="230.8" transform="rotate(-90 196.5 230.8)">BUCK_VCC</text>
<text x="365.4" y="233.3" transform="rotate(-90 365.4 233.3)">PWR_LED_A</text>
<text x="10.3" y="235.9">E</text>
<text x="255.1" y="235.9">BUCK_FB</text>
<text x="347.1" y="235.9">PWR_LED_A</text>
<text x="408.3" y="235.9">E</text>
<text x="300.7" y="247.8" transform="rotate(-90 300.7 247.8)">BUCK_FB</text>
<text x="36.5" y="254.9" transform="rotate(-90 36.5 254.9)">PD_GATE</text>
<text x="60.6" y="254.9" transform="rotate(-90 60.6 254.9)">PD_GATE</text>
<text x="10.3" y="285.9">F</text>
<text x="35" y="286.9">1</text>
<text x="85" y="286.9">2</text>
<text x="135" y="286.9">3</text>
<text x="185" y="286.9">4</text>
<text x="235" y="286.9">5</text>
<text x="285" y="286.9">6</text>
<text x="335" y="286.9">7</text>
<text x="385" y="286.9">8</text>
<text x="408.3" y="285.9">F</text>
</g>
<g font-size="1.8" fill="#006464">
<text x="197.7" y="38.4" transform="rotate(-90 197.7 38.4)">R1</text>
<text x="197.7" y="47.3" transform="rotate(-90 197.7 47.3)">R2</text>
<text x="197.7" y="44.1" transform="rotate(-90 197.7 44.1)">5.1k</text>
<text x="72.4" y="50.4">VBUS</text>
<text x="85.1" y="50.4">VBUS</text>
<text x="96.5" y="50.4">VBUS</text>
<text x="147.3" y="51.7">VBUS</text>
<text x="197.7" y="52.1" transform="rotate(-90 197.7 52.1)">1k</text>
<text x="210.1" y="50.3" transform="rotate(-90 210.1 50.3)">GND</text>
<text x="38.2" y="58.6">J1</text>
<text x="89.5" y="59.6">C1</text>
<text x="101" y="59.6">C2</text>
<text x="134.5" y="59.3">U1</text>
<text x="197.7" y="58.7" transform="rotate(-90 197.7 58.7)">R3</text>
<text x="31.6" y="61.2">USB4105-GF-A</text>
<text x="43.4" y="65.6">VBUS</text>
<text x="89.5" y="62.1">1uF</text>
<text x="101" y="62.1">100nF</text>
<text x="145.6" y="65.3" transform="rotate(-90 145.6 65.3)">VCCD</text>
<text x="155.8" y="65.3" transform="rotate(-90 155.8 65.3)">VDDD</text>
<text x="197.7" y="63" transform="rotate(-90 197.7 63)">0</text>
<text x="44.6" y="70.7">CC1</text>
<text x="64.1" y="67.3" transform="rotate(-90 64.1 67.3)">VBUS</text>
<text x="72.9" y="70.7">GND</text>
<text x="78" y="69.8" transform="rotate(-90 78 69.8)">SMBJ22A D1</text>
<text x="85.6" y="70.7">GND</text>
<text x="97" y="70.7">GND</text>
<text x="135.1" y="68.2">VBUS_MAX</text>
<text x="135.1" y="70.7">VBUS_MIN</text>
<text x="150.7" y="68.2" transform="rotate(-90 150.7 68.2)">VBUS_IN</text>
<text x="160.4" y="68.2">FLIP</text>
<text x="44.6" y="73.3">CC2</text>
<text x="156.6" y="75.8">HPI_SDA</text>
<text x="156.7" y="73.3">HPI_SCL</text>
<text x="45.5" y="78.3">D-</text>
<text x="45.5" y="80.9">D-</text>
<text x="45.5" y="83.4">D+</text>
<text x="135.1" y="83.4">ISNK_COARSE</text>
<text x="151.9" y="83.4">VBUS_FET_EN</text>
<text x="157.3" y="78.3">~{HPI_INT}</text>
<text x="197.7" y="79.1" transform="rotate(-90 197.7 79.1)">R4</text>
<text x="45.5" y="86">D+</text>
<text x="135.1" y="86">ISNK_FINE</text>
<text x="151.4" y="86">SAFE_PWR_EN</text>
<text x="197.7" y="86.7" transform="rotate(-90 197.7 86.7)">R55.1k</text>
<text x="210.1" y="89.7" transform="rotate(-90 210.1 89.7)">GND</text>
<text x="43.3" y="93.6">SBU1</text>
<text x="135.1" y="91">CC1</text>
<text x="135.1" y="93.6">CC2</text>
<text x="157.7" y="93.6">GPIO_1</text>
<text x="158.9" y="91">FAULT</text>
<text x="197.7" y="92.4" transform="rotate(-90 197.7 92.4)">2.4k</text>
<text x="32.6" y="96.8" transform="rotate(-90 32.6 96.8)">SHIELD</text>
<text x="40.2" y="96.8" transform="rotate(-90 40.2 96.8)">GND</text>
<text x="43.3" y="96.1">SBU2</text>
<text x="78" y="101.8" transform="rotate(-90 78 101.8)">SD24C</text>
<text x="78" y="99.3" transform="rotate(-90 78 99.3)">D2</text>
<text x="90.7" y="101.8" transform="rotate(-90 90.7 101.8)">SD24C</text>
<text x="90.7" y="99.3" transform="rotate(-90 90.7 99.3)">D3</text>
<text x="150.7" y="99.8" transform="rotate(-90 150.7 99.8)">GND</text>
<text x="156.2" y="98.7">VDC_OUT</text>
<text x="150.1" y="102.5">CYPD3177-24LQXQT</text>
<text x="197.7" y="107" transform="rotate(-90 197.7 107)">R6</text>
<text x="29.7" y="110.1">GND</text>
<text x="37.3" y="110.1">GND</text>
<text x="72.9" y="111.3">GND</text>
<text x="85.6" y="111.3">GND</text>
<text x="147.8" y="110.1">GND</text>
<text x="197.7" y="111.3" transform="rotate(-90 197.7 111.3)">0</text>
<text x="210.1" y="110" transform="rotate(-90 210.1 110)">GND</text>
<text x="103.5" y="124.3">C6</text>
<text x="113.7" y="124.3">C3</text>
<text x="125.1" y="124.3">C4</text>
<text x="136.5" y="124.3">C5</text>
<text x="103.5" y="126.8">100nF</text>
<text x="113.7" y="126.8">1uF</text>
<text x="125.1" y="126.8">100nF</text>
<text x="136.5" y="126.8">1uF</text>
<text x="99.6" y="135.5">GND</text>
<text x="109.7" y="135.5">GND</text>
<text x="121.2" y="135.5">GND</text>
<text x="150.7" y="133.7" transform="rotate(-90 150.7 133.7)">R7</text>
<text x="178.3" y="137.5" transform="rotate(-90 178.3 137.5)">FAULT (red)</text>
<text x="112.6" y="141.3" transform="rotate(-90 112.6 141.3)">R8</text>
<text x="150.7" y="138.4" transform="rotate(-90 150.7 138.4)">1k</text>
<text x="178.3" y="141.2" transform="rotate(-90 178.3 141.2)">PDD4</text>
<text x="112.6" y="147.6" transform="rotate(-90 112.6 147.6)">49.9k</text>
<text x="173.2" y="150.7">GND</text>
<text x="297.7" y="167.2">+5V</text>
<text x="297.9" y="165.5">TP1</text>
<text x="317.4" y="167.2">+3V3</text>
<text x="318.2" y="165.5">TP2</text>
<text x="338.3" y="167.2">GND</text>
<text x="338.5" y="165.5">TP3</text>
<text x="25.7" y="174.9">PWR_FLAG</text>
<text x="33" y="177.4">VBUS</text>
<text x="95.5" y="174.9">PWR_FLAG</text>
<text x="297.7" y="178.7">+5V</text>
<text x="317.4" y="178.7">+3V3</text>
<text x="338.3" y="178.7">GND</text>
<text x="151.8" y="185.3">C8</text>
<text x="163.2" y="185.3">C9</text>
<text x="173.4" y="185.3">C10</text>
<text x="252.1" y="185.3">C12</text>
<text x="60.5" y="191.4">AO3401A</text>
<text x="63.4" y="189.5">Q1</text>
<text x="151.8" y="187.8">10uF</text>
<text x="163.2" y="187.8">10uF</text>
<text x="173.4" y="187.8">220nF</text>
<text x="252.1" y="187.8">100nF</text>
<text x="312.9" y="190.1">+5V</text>
<text x="324.4" y="190.1">+5V</text>
<text x="334.5" y="190.1">+5V</text>
<text x="345.9" y="190.1">+5V</text>
<text x="357.4" y="190.1">+5V</text>
<text x="147.8" y="196.4">GND</text>
<text x="159.3" y="196.4">GND</text>
<text x="169.4" y="196.4">GND</text>
<text x="206.6" y="196.4">LMR33640ADDAR</text>
<text x="213.3" y="193.9">U2</text>
<text x="59.7" y="202.8">VBUS</text>
<text x="207.5" y="200.3">VIN</text>
<text x="216.6" y="200.3">BOOT</text>
<text x="218.9" y="202.8">SW</text>
<text x="276.5" y="203.1" transform="rotate(-90 276.5 203.1)">L1</text>
<text x="316.9" y="199.3">C14</text>
<text x="316.9" y="201.8">22uF</text>
<text x="328.3" y="199.3">C15</text>
<text x="328.3" y="201.8">22uF</text>
<text x="338.5" y="199.3">C16</text>
<text x="338.5" y="201.8">22uF</text>
<text x="349.9" y="199.3">C17</text>
<text x="349.9" y="201.8">22uF</text>
<text x="361.3" y="201.8">100nF</text>
<text x="361.3" y="199.3">C18</text>
<text x="374.9" y="199">PWR_FLAG</text>
<text x="382.8" y="201.5">+5V</text>
<text x="207.5" y="205.3">EN</text>
<text x="219.2" y="207.9">FB</text>
<text x="288.9" y="206.5" transform="rotate(-90 288.9 206.5)">+5V</text>
<text x="36.4" y="213.7" transform="rotate(-90 36.4 213.7)">R9</text>
<text x="96.1" y="214.3" transform="rotate(-90 96.1 214.3)">R10</text>
<text x="160.9" y="214.3" transform="rotate(-90 160.9 214.3)">R11</text>
<text x="207.5" y="210.4">VCC</text>
<text x="215.5" y="211.6" transform="rotate(-90 215.5 211.6)">GND</text>
<text x="219" y="210.4">PG</text>
<text x="276.5" y="210.1" transform="rotate(-90 276.5 210.1)">6.8uH</text>
<text x="312.9" y="210.4">GND</text>
<text x="324.4" y="210.4">GND</text>
<text x="334.5" y="210.4">GND</text>
<text x="345.9" y="210.4">GND</text>
<text x="357.4" y="210.4">GND</text>
<text x="24" y="217.2" transform="rotate(-90 24 217.2)">VBUS</text>
<text x="36.4" y="219.7" transform="rotate(-90 36.4 219.7)">100k</text>
<text x="96.1" y="219.7" transform="rotate(-90 96.1 219.7)">150k</text>
<text x="160.9" y="219.7" transform="rotate(-90 160.9 219.7)">470k</text>
<text x="212.6" y="221.8">GND</text>
<text x="160.9" y="224.4" transform="rotate(-90 160.9 224.4)">R12</text>
<text x="173.3" y="226.8" transform="rotate(-90 173.3 226.8)">GND</text>
<text x="258.9" y="226.8" transform="rotate(-90 258.9 226.8)">+5V</text>
<text x="271.4" y="224.4" transform="rotate(-90 271.4 224.4)">R13</text>
<text x="297.7" y="223.1">+5V</text>
<text x="33" y="230.7">VBUS</text>
<text x="57.1" y="230.7">VBUS</text>
<text x="160.9" y="229.8" transform="rotate(-90 160.9 229.8)">100k</text>
<text x="271.4" y="229.8" transform="rotate(-90 271.4 229.8)">100k</text>
<text x="37.5" y="239.9">C7</text>
<text x="197.5" y="239.9">1uF</text>
<text x="197.5" y="237.4">C11</text>
<text x="271.4" y="234.6" transform="rotate(-90 271.4 234.6)">R14</text>
<text x="283.8" y="237" transform="rotate(-90 283.8 237)">GND</text>
<text x="328.8" y="237" transform="rotate(-90 328.8 237)">+5V</text>
<text x="341.2" y="239.7" transform="rotate(-90 341.2 239.7)">2.2k</text>
<text x="341.2" y="234.6" transform="rotate(-90 341.2 234.6)">R15</text>
<text x="367.6" y="239" transform="rotate(-90 367.6 239)">D6 (green)</text>
<text x="37.5" y="242.4">10nF</text>
<text x="62.8" y="245.3" transform="rotate(-90 62.8 245.3)">10V D5</text>
<text x="271.4" y="240.3" transform="rotate(-90 271.4 240.3)">24.9k</text>
<text x="367.6" y="241.5" transform="rotate(-90 367.6 241.5)">PWR</text>
<text x="193.5" y="248.5">GND</text>
<text x="362.5" y="251">GND</text>
<text x="25.7" y="260">PWR_FLAG</text>
<text x="33.5" y="270.1">GND</text>
</g>
<g font-size="1.8" fill="#a90000">
<text x="144.5" y="59.7" transform="rotate(-90 144.5 59.7)">24</text>
<text x="149.6" y="59.7" transform="rotate(-90 149.6 59.7)">18</text>
<text x="154.7" y="59.7" transform="rotate(-90 154.7 59.7)">23</text>
<text x="50.8" y="64.5">A4</text>
<text x="50.8" y="69.6">A5</text>
<text x="132.6" y="67.1">2</text>
<text x="132.6" y="69.6">1</text>
<text x="165.1" y="67.1">10</text>
<text x="50.7" y="72.1">B5</text>
<text x="50.8" y="77.2">A7</text>
<text x="165.1" y="72.1">13</text>
<text x="165.1" y="74.7">12</text>
<text x="165.7" y="77.2">7</text>
<text x="50.7" y="79.8">B7</text>
<text x="50.8" y="82.3">A6</text>
<text x="132.6" y="82.3">5</text>
<text x="165.7" y="82.3">3</text>
<text x="50.7" y="84.8">B6</text>
<text x="132" y="89.9">15</text>
<text x="132.6" y="84.8">6</text>
<text x="165.7" y="84.8">4</text>
<text x="165.7" y="89.9">9</text>
<text x="50.7" y="95">B8</text>
<text x="50.8" y="92.5">A8</text>
<text x="132" y="92.5">14</text>
<text x="165.7" y="92.5">8</text>
<text x="31.5" y="101.6" transform="rotate(-90 31.5 101.6)">S1</text>
<text x="39.1" y="101.6" transform="rotate(-90 39.1 101.6)">A1</text>
<text x="165.1" y="97.5">11</text>
<text x="149.6" y="102.9" transform="rotate(-90 149.6 102.9)">19</text>
<text x="55.2" y="190.2">1</text>
<text x="62" y="187.4" transform="rotate(-90 62 187.4)">3</text>
<text x="62" y="195" transform="rotate(-90 62 195)">2</text>
<text x="205" y="199.1">2</text>
<text x="222.8" y="199.1">7</text>
<text x="222.8" y="201.7">8</text>
<text x="205" y="204.2">3</text>
<text x="205" y="209.3">6</text>
<text x="222.8" y="206.8">5</text>
<text x="222.8" y="209.3">4</text>
<text x="214.4" y="214.1" transform="rotate(-90 214.4 214.1)">1</text>
</g>
<g font-size="1.8" fill="#939391">
<text x="301.6" y="232.3">C13</text>
<text x="301.6" y="234.8">22pF</text>
</g>
</svg>
